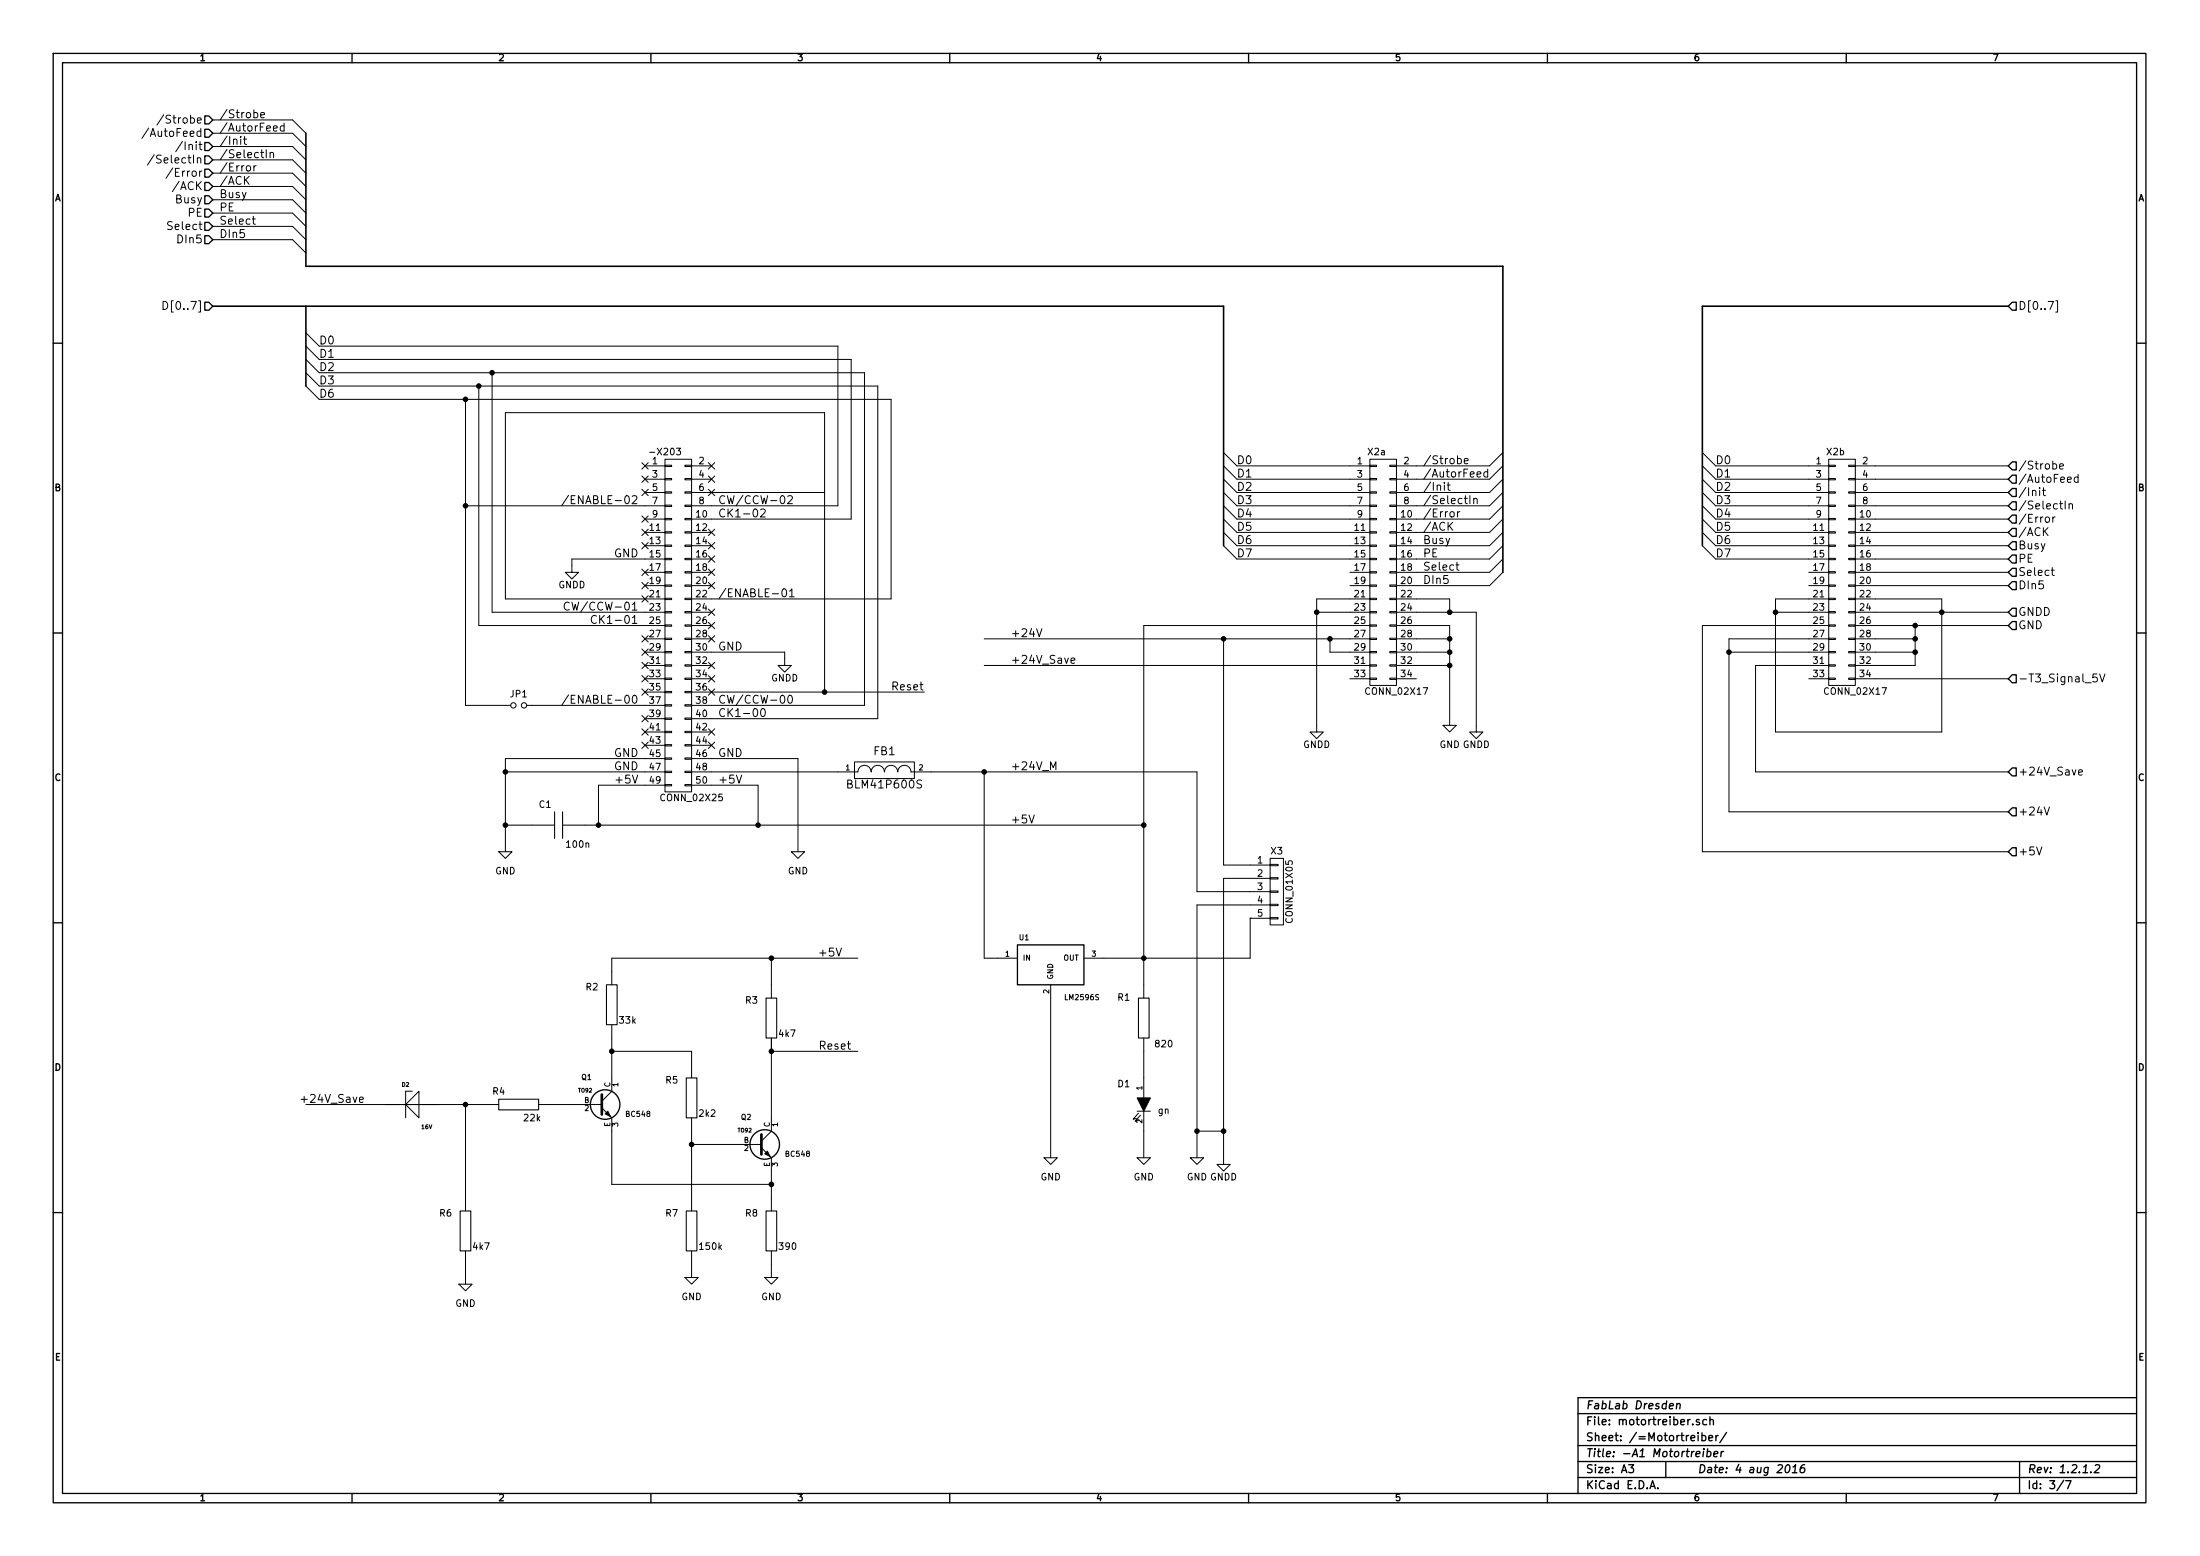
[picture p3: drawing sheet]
<svg xmlns="http://www.w3.org/2000/svg" width="420mm" height="297mm" viewBox="0 0 420 297" stroke-linecap="round" stroke-linejoin="round" font-family="sans-serif">
<g fill="none" stroke="#000" stroke-width=".25">
<path d="M10.2 10.2h399.6v276.7h-399.6zM11.9 12h396.2v273.1h-396.2zM67.2 10.2v1.8M124.3 10.2v1.8M181.4 10.2v1.8M238.5 10.2v1.8M295.5 10.2v1.8M352.6 10.2v1.8M39.1 22.1h.8l.7 .8-.7 .8h-.8zM39.1 34.8h.8l.7 .8-.7 .8h-.8zM39.1 37.4h.8l.7 .7-.7 .8h-.8zM39.1 39.9h.8l.7 .8-.7 .7h-.8z"/>
<path d="M39.1 24.7h.8l.7 .7-.7 .8h-.8zM39.1 32.3h.8l.7 .8-.7 .7h-.8zM39.1 27.2h.8l.7 .8-.7 .7h-.8zM39.1 29.8h.8l.7 .7-.7 .8h-.8zM39.1 57.7h.8l.7 .8-.7 .7h-.8zM39.1 42.5h.8l.7 .7-.7 .8h-.8zM39.1 45h.8l.7 .8-.7 .7h-.8zM384.3 57.7h.8v1.5h-.8l-.8-.7zM10.2 65.5h1.7M408.1 65.5h1.7M384.3 88.2h.8v1.5h-.8l-.8-.8zM384.3 90.7h.8v1.5h-.8l-.8-.7z"/>
<path d="M384.3 98.3h.8v1.6h-.8l-.8-.8zM384.3 93.3h.8v1.5h-.8l-.8-.8zM384.3 95.8h.8v1.5h-.8l-.8-.7zM384.3 118.7h.8v1.5h-.8l-.8-.8zM384.3 116.1h.8v1.5h-.8l-.8-.7zM384.3 100.9h.8v1.5h-.8l-.8-.8zM384.3 103.4h.8v1.5h-.8l-.8-.7zM384.3 106h.8v1.5h-.8l-.8-.8zM384.3 108.5h.8v1.5h-.8l-.8-.7zM384.3 111h.8v1.6h-.8l-.8-.8zM10.2 120.8h1.7M384.3 128.8h.8v1.5h-.8l-.8-.7z"/>
<path d="M408.1 120.8h1.7M384.3 154.2h.8v1.5h-.8l-.8-.7zM384.3 146.6h.8v1.5h-.8l-.8-.7zM10.2 176.2h1.7M384.3 161.8h.8v1.6h-.8l-.8-.8zM408.1 176.2h1.7M194.3 180.4h12.7v7.6h-12.7zM10.2 231.5h1.7M408.1 231.5h1.7M301.4 269.9h106.7M301.4 276h106.7M301.4 279h106.7"/>
<path d="M311 279.6h1l-.5 .6 .4 .2v.6l-.2 .1-.7-.1M318.1 279v3.1M318.8 268.4l.8-.1-.1-.3h-.6l-.1 .7 .2 .2h.4M320.2 268.1l.3-.2 .3 .1v.9M320.3 267.9l-.2 1M323.9 277.6l.8-.1-.1-.3h-.6l-.1 .7 .2 .2 .4-.1M324.3 273.5v.2M324.3 274v1M324.5 271.1l-.3-.1-.2 .2v.2l.5 .2v.3h-.5M325 274.1l.5-.1 .3 .3-.1 .6-.2 .1h-.5M325 273.5v1.5M325.3 277.1l-.1 1"/>
<path d="M325.4 276.6v.1M325.9 271.1l-.4-.1-.3 .3 .1 .6 .2 .1 .4-.1M326.1 277.2l.4-.1 .2 .1v.6l-.3 .3-.4-.1M326.1 276.6l-.1 1.5M326.3 274.5l.8-.1-.1-.3-.4-.1-.3 .3 .1 .7h.6M326.6 271.1a.36 .36 0 0 1 .6 .1v.8M326.6 270.5v1.5M327.3 277.6l.8-.1-.1-.3h-.6l-.1 .7 .2 .2 .4-.1M327.7 274v1M328.1 274l-.2 .1-.2 .2M328.8 277.1l-.2 1M329.2 277.1l-.3 .1-.2 .2"/>
<path d="M329.7 273.4l-1.3 2M341.2 279.8l.3-.2a.88 .88 0 0 1-.3 1.5l-.2-.1-.1-.4zM344.7 279.6l-.5 .1a1.18 1.18 0 0 0-.3 1.4h.4l.3-.1 .1-.5-.3-.3h-.3l-.3 .3M385.7 279v6.1M400.2 279.8l.5-.2 .3 .3-.1 .4-1 .8h1M408.1 266.8h-106.7v18.3M67.2 285.1v1.8M124.3 285.1v1.8M181.4 285.1v1.8M238.5 285.1v1.8M295.5 285.1v1.8M301.4 282.1h106.7"/>
<path d="M315.1 284.2l.5-1.5 .5 1.5M315.2 283.8h.8M316.6 284.1v.1M342.3 281.1h.9M342.4 280l.5-.4-.2 1.5M352.6 285.1v1.8M394.1 282.6l-1.3 2M394.5 282.7h1l-.6 1.5"/>
<circle cx="115.6" cy="210.9" r="2.82"/>
<circle cx="146" cy="218.5" r="2.82"/>
</g>
<g fill="none" stroke="#000" stroke-width=".19">
<path d="M28.4 24.4l-1.3 2M29.5 29.5l-1.3 2M31.3 21.9l-1.3 2M33 32.1l-1.3 1.9M34.8 27l-1.2 2M40.6 22.9h15.3l2.5 2.5M40.6 25.4h15.3l2.5 2.6M40.6 28h15.3l2.5 2.5M40.6 30.5h15.3l2.5 2.6M40.6 33.1h15.3l2.5 2.5M40.6 35.6h15.3l2.5 2.5M40.6 38.1h15.3l2.5 2.6"/>
<path d="M46 26v.2M46.5 26.6h.6M46.7 26v1.4l.4 .2M48.5 31.6v1.1M48.9 31.6l-.3 .1-.1 .2M49.8 22l.7-.1-.1-.3-.4-.1-.2 .2 .1 .7h.5M50.9 28.6v1.5M51.6 29.2h.1a.36 .36 0 0 1 .5 .1v.8M51.6 29.1v1M54.3 24.1l-.5-.1-.3 .3 .1 .6 .2 .1h.5M54.3 23.5v1.5M31.1 57.5a.77 .77 0 0 1 .9 .8 .77 .77 0 0 1-.9 .8z"/>
<path d="M40.6 40.7h15.3l2.5 2.5M40.6 43.2h15.3l2.5 2.6M40.6 45.8h15.3l2.5 2.5M48.2 41.8h.6M48.4 41.3v1.3l.4 .2M392.6 57.4h.4v2.2h-.4M58.4 73.7l2.6 2.5h109.2v38.1h-38.1M58.4 71.2l2.6 2.5h106.6v63.5h-35.5M58.4 68.6l2.6 2.6h104.1v63.5h-33M58.4 66.1l2.6 2.5h101.6v30.5h-30.5M58.4 63.5l2.6 2.6h99v30.5h-27.9M88.9 76.2v58.5h8.6"/>
<path d="M91.4 73.7v45.7h35.6M94 71.2v45.7h33M88.9 96.6h38.1M108.6 94.6l-1.3 1.9M122.6 98.5l1.2 1.2M122.6 90.9l1.2 1.2M122.6 88.3l1.2 1.2M122.6 93.4l1.2 1.2M123.2 88.9h3.8M123.2 91.5h3.8M123.2 94h3.8M123.2 99.1h3.8"/>
<path d="M123.8 88.3l-1.2 1.2M123.8 90.9l-1.2 1.2M123.8 93.4l-1.2 1.2M123.8 98.5l-1.2 1.2M124.1 86.3h.9M127 99h1.3v.2h-1.3zM127 96.4h1.3v.3h-1.3zM127 93.9h1.3v.2h-1.3zM127 91.3h1.3v.3h-1.3zM127 88.8h1.3v.3h-1.3zM127 87.7h5.1v63.5h-5.1zM129.2 85.6h.8l-.5 .4 .4 .2v.5l-.2 .1-.5-.1"/>
<path d="M130.8 99h1.3v.2h-1.3zM130.8 96.4h1.3v.3h-1.3zM130.8 93.9h1.3v.2h-1.3zM130.8 91.3h1.3v.3h-1.3zM130.8 88.8h1.3v.3h-1.3zM132.1 88.9h3.8M132.1 91.5h3.8M132.1 94h25.4M135.3 93.4l1.2 1.2M135.3 90.9l1.2 1.2M135.3 88.3l1.2 1.2M136.5 93.4l-1.2 1.2"/>
<path d="M136.5 90.9l-1.2 1.2M136.5 88.3l-1.2 1.2M145.3 97.3l.5-.1 .3 .1 .1 .3-1 1.1h1M150.4 94.8l.6-.2 .3 .2v.3l-.9 1.1h.9M233.7 86.4l2.5 2.5h25.4M233.7 88.9l2.5 2.6h25.4M233.7 91.5l2.5 2.5h25.4M233.7 94l2.5 2.6h25.4M233.7 96.6l2.5 2.5h25.4M233.7 99.1l2.5 2.5h25.4M261.6 99h1.3v.2h-1.3zM261.6 96.4h1.3v.3h-1.3z"/>
<path d="M261.6 93.9h1.3v.2h-1.3zM261.6 91.3h1.3v.3h-1.3zM261.6 88.8h1.3v.3h-1.3zM261.6 87.7h5.1v43.1h-5.1zM265.4 99h1.3v.2h-1.3zM265.4 96.4h1.3v.3h-1.3zM265.4 93.9h1.3v.2h-1.3zM265.4 91.3h1.3v.3h-1.3zM265.4 88.8h1.3v.3h-1.3zM275.8 92.1v.1M276.4 92.6h.6M276.6 92.1v1.3l.4 .2"/>
<path d="M278.4 97.7v1M278.8 97.7l-.3 .1-.1 .2M279.7 88l.7-.1-.1-.3-.4-.1-.2 .2v.8h.6M280.7 94.6v1.6M281.5 95.3v-.1a.36 .36 0 0 1 .6 .2v.8M281.5 95.1v1.1M284.1 90.1h-.4l-.3 .3 .1 .5 .2 .2 .4-.1M284.1 89.5v1.6M287 86.4l-2.5 2.5h-17.8M287 88.9l-2.5 2.6h-17.8M287 91.5l-2.5 2.5h-17.8M287 94l-2.5 2.6h-17.8"/>
<path d="M287 96.6l-2.5 2.5h-17.8M287 99.1l-2.5 2.5h-17.8M325.1 86.4l2.6 2.5h21.5M325.1 88.9l2.6 2.6h21.5M325.1 91.5l2.6 2.5h21.5M325.1 94l2.6 2.6h21.5M325.1 96.6l2.6 2.5h21.5M325.1 99.1l2.6 2.5h21.5M349.2 99h1.3v.2h-1.3zM349.2 96.4h1.3v.3h-1.3zM349.2 93.9h1.3v.2h-1.3zM349.2 91.3h1.3v.3h-1.3z"/>
<path d="M349.2 88.8h1.3v.3h-1.3zM349.2 87.7h5.1v43.1h-5.1zM353.1 99h1.2v.2h-1.2zM353.1 96.4h1.2v.3h-1.2zM353.1 93.9h1.2v.2h-1.2zM353.1 91.3h1.2v.3h-1.2zM353.1 88.8h1.2v.3h-1.2zM354.3 88.9h29.2M354.3 91.5h29.2M354.3 94h29.2M354.3 96.6h29.2M354.3 99.1h29.2"/>
<path d="M389.5 93.1v.2M390.1 93.6h.6M390.3 93.1v1.3l.4 .2M392 98.7v1M392.5 98.7l-.3 .1-.2 .2M393.3 89l.8-.1-.1-.3-.4-.1-.3 .3 .1 .7h.6M394.4 95.6v1.6M395.1 96.3l.1-.1a.36 .36 0 0 1 .6 .2v.8M395.1 96.2v1M396.9 91.1h-.5l-.3 .3 .1 .6 .2 .1 .5-.1M396.9 90.6v1.5M108.7 115.1a.71 .71 0 0 0-.9 .2 .71 .71 0 0 0 .1 1l.4 .2 .4-.2"/>
<path d="M113.9 117.6a.71 .71 0 0 0-.9 .3 .71 .71 0 0 0 .1 .9l.3 .2 .5-.1M122.6 113.7l1.2 1.2M122.6 108.6l1.2 1.3M122.6 111.2l1.2 1.2M122.6 101l1.2 1.2M122.6 103.6l1.2 1.2M123.2 111.8h3.8M123.2 101.6h3.8M123.2 104.2h3.8M123.2 109.3h3.8M123.8 108.6l-1.2 1.3M123.8 111.2l-1.2 1.2"/>
<path d="M123.8 113.7l-1.2 1.2M123.8 103.6l-1.2 1.2M123.8 101l-1.2 1.2M127 119.3h1.3v.2h-1.3zM127 116.7h1.3v.3h-1.3zM127 114.2h1.3v.3h-1.3zM127 111.7h1.3v.2h-1.3zM127 109.1h1.3v.3h-1.3zM127 106.6h1.3v.2h-1.3zM127 104h1.3v.3h-1.3zM127 101.5h1.3v.3h-1.3zM127 106.7h-17.8v2.6h1.3l-1.3 1.2-1.3-1.2h1.3"/>
<path d="M127 114.3h-30.5v-35.5h61v53.3M130.8 119.3h1.3v.2h-1.3zM130.8 116.7h1.3v.3h-1.3zM130.8 114.2h1.3v.3h-1.3zM130.8 111.7h1.3v.2h-1.3zM130.8 109.1h1.3v.3h-1.3zM130.8 106.6h1.3v.2h-1.3zM130.8 104h1.3v.3h-1.3zM130.8 101.5h1.3v.3h-1.3zM132.1 111.8h3.8M132.1 101.6h3.8M132.1 104.2h3.8"/>
<path d="M132.1 116.9h3.8M132.1 106.7h3.8M132.1 119.4h3.8M132.1 109.3h3.8M135.3 118.8l1.2 1.2M135.3 116.3l1.2 1.2M135.3 111.2l1.2 1.2M135.3 108.6l1.2 1.3M135.3 106.1l1.2 1.2M135.3 103.6l1.2 1.2M135.3 101l1.2 1.2M136.5 118.8l-1.2 1.2"/>
<path d="M136.5 111.2l-1.2 1.2M136.5 108.6l-1.2 1.3M136.5 116.3l-1.2 1.2M136.5 106.1l-1.2 1.2M136.5 101l-1.2 1.2M136.5 103.6l-1.2 1.2M149.5 112.6l.2-.2a.81 .81 0 0 1 .5 .8 .81 .81 0 0 1-.5 .7l-.2-.1-.2-.5zM150.8 112.8l.4-.4v1.5M150.8 113.9h.9M233.7 101.6l2.5 2.6h25.4M233.7 104.2l2.5 2.5h25.4M251.5 116.9h10.1"/>
<path d="M257.8 111.8h3.8M257.8 109.3h3.8M261.6 119.3h1.3v.2h-1.3zM261.6 116.7h1.3v.3h-1.3zM261.6 114.2h1.3v.3h-1.3zM261.6 111.7h1.3v.2h-1.3zM261.6 109.1h1.3v.3h-1.3zM261.6 106.6h1.3v.2h-1.3zM261.6 104h1.3v.3h-1.3zM261.6 101.5h1.3v.3h-1.3zM261.6 114.3h-10.1v25.4h1.2l-1.2 1.3-1.3-1.3h1.3M261.6 119.4h-43.2v71.1"/>
<path d="M265.4 119.3h1.3v.2h-1.3zM265.4 116.7h1.3v.3h-1.3zM265.4 114.2h1.3v.3h-1.3zM265.4 111.7h1.3v.2h-1.3zM265.4 109.1h1.3v.3h-1.3zM265.4 106.6h1.3v.2h-1.3zM265.4 104h1.3v.3h-1.3zM265.4 101.5h1.3v.3h-1.3zM266.7 116.9h15.2v22.8h1.3l-1.3 1.3-1.2-1.3h1.2M266.7 114.3h10.2v2.6M266.7 119.4h10.2v19.1M278.1 107.8h.5"/>
<path d="M278.3 107.3v1.3l.3 .3M287 109.3l-2.5 2.5h-17.8M287 101.6l-2.5 2.6h-17.8M287 104.2l-2.5 2.5h-17.8M287 106.7l-2.5 2.6h-17.8M325.1 101.6l2.6 2.6h21.5M325.1 104.2l2.6 2.5h21.5M339.1 116.9h10.1M345.4 111.8h3.8M345.4 109.3h3.8M349.2 119.3h1.3v.2h-1.3zM349.2 116.7h1.3v.3h-1.3z"/>
<path d="M349.2 114.2h1.3v.3h-1.3zM349.2 111.7h1.3v.2h-1.3zM349.2 109.1h1.3v.3h-1.3zM349.2 106.6h1.3v.2h-1.3zM349.2 104h1.3v.3h-1.3zM349.2 101.5h1.3v.3h-1.3zM349.2 114.3h-10.1v25.4h31.7v-25.4h-16.5M349.2 119.4h-24.1v43.2h58.4M353.1 119.3h1.2v.2h-1.2zM353.1 116.7h1.2v.3h-1.2zM353.1 114.2h1.2v.3h-1.2zM353.1 111.7h1.2v.2h-1.2z"/>
<path d="M353.1 109.1h1.2v.3h-1.2zM353.1 106.6h1.2v.2h-1.2zM353.1 104h1.2v.3h-1.2zM353.1 101.5h1.2v.3h-1.2zM354.3 111.8h29.2M354.3 101.6h29.2M354.3 104.2h29.2M354.3 116.9h29.2M354.3 106.7h29.2M354.3 119.4h29.2M354.3 109.3h29.2M365.8 119.4v7.6h-11.5"/>
<path d="M391.7 108.9h.6M391.9 108.3v1.4l.4 .2M100.6 134.7h26.4M108.6 132.7l-1.3 1.9M122.6 129l1.2 1.2M122.6 139.1l1.2 1.2M122.6 136.6l1.2 1.2M122.6 131.5l1.2 1.2M122.6 126.4l1.2 1.2M122.6 123.9l1.2 1.2M122.6 121.3l1.2 1.3M123.2 124.5h3.8"/>
<path d="M123.2 137.2h3.8M123.2 127h3.8M123.2 139.7h3.8M123.2 129.6h3.8M123.2 132.1h3.8M123.2 122h3.8M123.8 139.1l-1.2 1.2M123.8 136.6l-1.2 1.2M123.8 131.5l-1.2 1.2M123.8 129l-1.2 1.2M123.8 126.4l-1.2 1.2M123.8 123.9l-1.2 1.2"/>
<path d="M123.8 121.3l-1.2 1.3M127 139.6h1.3v.3h-1.3zM127 137.1h1.3v.2h-1.3zM127 134.5h1.3v.3h-1.3zM127 132h1.3v.2h-1.3zM127 129.4h1.3v.3h-1.3zM127 126.9h1.3v.3h-1.3zM127 124.4h1.3v.2h-1.3zM127 121.8h1.3v.3h-1.3zM130.8 139.6h1.3v.3h-1.3zM130.8 137.1h1.3v.2h-1.3zM130.8 134.5h1.3v.3h-1.3z"/>
<path d="M130.8 132h1.3v.2h-1.3zM130.8 129.4h1.3v.3h-1.3zM130.8 126.9h1.3v.3h-1.3zM130.8 124.4h1.3v.2h-1.3zM130.8 121.8h1.3v.3h-1.3zM132.1 124.5h17.8v2.5h1.2l-1.2 1.3-1.3-1.3h1.3M132.1 127h3.8M132.1 139.7h3.8M132.1 129.6h3.8M132.1 132.1h44.4M132.1 122h3.8M135.3 139.1l1.2 1.2"/>
<path d="M135.3 131.5l1.2 1.2M135.3 129l1.2 1.2M135.3 126.4l1.2 1.2M135.3 121.3l1.2 1.3M136.5 139.1l-1.2 1.2M136.5 129l-1.2 1.2M136.5 126.4l-1.2 1.2M136.5 131.5l-1.2 1.2M136.5 121.3l-1.2 1.3M145.4 135.4l.2-.1a.81 .81 0 0 1 .6 .7 .81 .81 0 0 1-.6 .8l-.2-.1-.1-.5zM150.6 132.9l.2-.2a.81 .81 0 0 1 .6 .8 .81 .81 0 0 1-.6 .8l-.2-.2-.2-.4zM188 127h73.6"/>
<path d="M188 122h73.6M198 120l.5 1.6 .5-1.6M204.5 126.1l.8-.1-.1-.3-.4-.1-.3 .2 .1 .8h.6M233.7 122v43.1h8.9M254 122v2.5h7.6M257.8 129.6h3.8M261.6 129.4h1.3v.3h-1.3zM261.6 126.9h1.3v.3h-1.3zM261.6 124.4h1.3v.2h-1.3zM261.6 121.8h1.3v.3h-1.3zM265.4 129.4h1.3v.3h-1.3zM265.4 126.9h1.3v.3h-1.3z"/>
<path d="M265.4 124.4h1.3v.2h-1.3zM265.4 121.8h1.3v.3h-1.3zM266.7 124.5h10.2M266.7 127h10.2M266.7 129.6h3.8M266.7 122h10.2M275.6 138.5h2.5l-1.2 1.2zM330.2 124.5h19M345.4 129.6h3.8M349.2 129.4h1.3v.3h-1.3zM349.2 126.9h1.3v.3h-1.3zM349.2 124.4h1.3v.2h-1.3z"/>
<path d="M349.2 121.8h1.3v.3h-1.3zM349.2 127h-13.9v20.4h48.2M349.2 122h-19v33h53.3M353.1 129.4h1.2v.3h-1.2zM353.1 126.9h1.2v.3h-1.2zM353.1 124.4h1.2v.2h-1.2zM353.1 121.8h1.2v.3h-1.2zM354.3 124.5h11.5M354.3 129.6h29.2M354.3 122h11.5M400.5 128.7h-.8v.7l.2-.2 .5 .1 .2 .3-.1 .5-.2 .1-.6-.1M401 128.7l.5 1.5 .5-1.5"/>
<path d="M96.5 147.4h30.5M96.5 157.5h9.4M107.4 157.5h111M122.6 141.7l1.2 1.2M123.2 142.3h3.8M123.8 141.7l-1.2 1.2M127 149.8h1.3v.2h-1.3zM127 147.2h1.3v.3h-1.3zM127 144.7h1.3v.2h-1.3zM127 142.1h1.3v.3h-1.3zM127 149.9h-12.7v7.6M127 144.8h-30.5v17.8"/>
<path d="M130.8 149.8h1.3v.2h-1.3zM130.8 147.2h1.3v.3h-1.3zM130.8 144.7h1.3v.2h-1.3zM130.8 142.1h1.3v.3h-1.3zM132.1 149.9h12.7v7.6M132.1 142.3h3.8M132.1 144.8h20.3v17.8M132.1 147.4h31.7M135.3 141.7l1.2 1.2M136.5 141.7l-1.2 1.2M163.2 145.5h11.4v3.1h-11.4zM163.9 147.4a1.26 1.26 0 0 1 1.2-1.3 1.26 1.26 0 0 1 1.3 1.3 1.27 1.27 0 0 1 1.2-1.3 1.27 1.27 0 0 1 1.3 1.3 1.27 1.27 0 0 1 1.3-1.3 1.27 1.27 0 0 1 1.2 1.3 1.27 1.27 0 0 1 1.3-1.3 1.27 1.27 0 0 1 1.3 1.3h54.6v22.8h14"/>
<path d="M176 149a.62 .62 0 0 0-.8 .1v.4l.7 .3 .1 .4-.3 .2h-.6M188 147.4v35.5h6.3M200.6 147v-1.6l.5 1.1 .6-1.1v1.6M390.4 154.1l.5 1.5 .5-1.5M397 147.5l.7-.2-.1-.3h-.4l-.2 .2 .1 .7h.5M95.2 162.6h2.6l-1.3 1.3zM151.1 162.6h2.6l-1.3 1.3zM238.8 175.3h.1M238.8 175.3v7.6h-31.8M238.8 175.3h3.8M242.6 175.2h1.5v.2h-1.5zM242.6 172.6h1.5v.3h-1.5z"/>
<path d="M242.6 170.1h1.5v.2h-1.5zM242.6 167.5h1.5v.3h-1.5zM242.6 165h1.5v.3h-1.5zM242.6 163.9h2.5v12.7h-2.5zM242.6 167.7h-8.9v54.6h1.2l-1.2 1.3-1.3-1.3h1.3M242.6 172.8h-14v48.2M116.8 195.6v12.7l-1.9 1.9M147.3 198.2v17.7l-1.9 1.9M147.3 182.9v7.6M163.8 182.9h-47v5.1M200.7 188v33M218.4 198.2v11.4"/>
<path d="M58.4 210.9h36.8M68.7 209.9l.7-.1-.1-.3-.4-.1-.2 .3v.7h.6M77.5 210.9h2.5M77.5 210.9l2.5-2.6v5.1zM78.7 208.3h-1.2v5.1M88.9 210.9v20.3M102.9 210.9h12M114.9 211.5l1.9 1.9v12.7h30.5M116.8 200.7h15.3v5.1M132.1 218.5h13.3M132.1 213.4v17.8M145.4 219.1l1.9 1.9v10.2"/>
<path d="M147.3 200.7h16.5M217.2 212.1h2.5M217.4 212.5l-1 1.2 .6-.2M217.8 212.9l-1 1.1 .6-.1M218.4 212.1v8.9M228.6 215.9h5.1M88.9 238.8v6.3M132.1 238.8v5.1M147.3 238.8v5.1M199.4 221h2.5l-1.2 1.3zM217.2 221h2.5l-1.3 1.3zM227.3 221h2.6l-1.3 1.3z"/>
<path d="M87.6 245.1h2.6l-1.3 1.3zM130.8 243.9h2.5l-1.2 1.2zM146 243.9h2.6l-1.3 1.2z"/>
<circle cx="98" cy="134.7" r=".51"/>
<circle cx="100.1" cy="134.7" r=".51"/>
</g>
<path d="M105.9 155v5.1M107.4 155v5.1M115.8 188h2.1v7.6h-2.1zM146.3 190.5h2v7.7h-2zM217.4 190.5h2.1v7.7h-2.1zM95.2 209.8h7.7v2.1h-7.7zM131.1 205.8h2v7.6h-2zM87.9 231.2h2v7.6h-2zM131.1 231.2h2v7.6h-2zM146.3 231.2h2v7.6h-2z" fill="none" stroke="#000" stroke-width=".2"/>
<path d="M115.6 212.6l.5-.5 .5 1zM217.2 209.6h2.5l-1.3 2.5zM146 220.3l.6-.6 .5 1.1z" fill="#000" stroke="#000" stroke-width=".19"/>
<path d="M114.9 209v3.8M145.4 216.6v3.8" fill="none" stroke="#000" stroke-width=".51"/>
<path d="M58.4 25.4v25.4h228.6v58.5M40.6 58.5h193.1v45.7M58.4 58.5v15.2M383.5 58.5h-58.4v45.7" fill="none" stroke="#000" stroke-width=".3"/>
<g fill="#000" stroke="#000" stroke-width=".25">
<circle cx="88.9" cy="76.2" r=".41"/>
<circle cx="91.4" cy="73.7" r=".41"/>
<circle cx="94" cy="71.2" r=".41"/>
<circle cx="88.9" cy="96.6" r=".41"/>
<circle cx="251.5" cy="116.9" r=".41"/>
<circle cx="276.9" cy="116.9" r=".41"/>
<circle cx="339.1" cy="116.9" r=".41"/>
<circle cx="365.8" cy="119.4" r=".41"/>
<circle cx="370.8" cy="116.9" r=".41"/>
<circle cx="157.5" cy="132.1" r=".41"/>
<circle cx="233.7" cy="122" r=".41"/>
<circle cx="254" cy="122" r=".41"/>
<circle cx="276.9" cy="122" r=".41"/>
<circle cx="276.9" cy="127" r=".41"/>
<circle cx="276.9" cy="124.5" r=".41"/>
<circle cx="330.2" cy="124.5" r=".41"/>
<circle cx="365.8" cy="122" r=".41"/>
<circle cx="365.8" cy="124.5" r=".41"/>
<circle cx="96.5" cy="157.5" r=".41"/>
<circle cx="96.5" cy="147.4" r=".41"/>
<circle cx="114.3" cy="157.5" r=".41"/>
<circle cx="144.8" cy="157.5" r=".41"/>
<circle cx="188" cy="147.4" r=".41"/>
<circle cx="218.4" cy="157.5" r=".41"/>
<circle cx="147.3" cy="182.9" r=".41"/>
<circle cx="218.4" cy="182.9" r=".41"/>
<circle cx="88.9" cy="210.9" r=".41"/>
<circle cx="116.8" cy="200.7" r=".41"/>
<circle cx="132.1" cy="218.5" r=".41"/>
<circle cx="147.3" cy="200.7" r=".41"/>
<circle cx="228.6" cy="215.9" r=".41"/>
<circle cx="233.7" cy="215.9" r=".41"/>
<circle cx="147.3" cy="226.1" r=".41"/>
</g>
<g font-size="2.1">
<text x="31.4" y="23.7">/Strobe</text>
<text x="41.9" y="22.6">/Strobe</text>
<text x="28.3" y="26.2">/AutoFeed</text>
<text x="34.9" y="28.7">/Init</text>
<text x="41.9" y="25.2">/AutorFeed</text>
<text x="41.9" y="27.7">/Init</text>
<text x="30" y="31.3">/SelectIn</text>
<text x="32.9" y="33.8">/Error</text>
<text x="41.9" y="30.3">/SelectIn</text>
<text x="41.9" y="32.8">/Error</text>
<text x="41.9" y="35.3">/ACK</text>
<text x="33.5" y="36.4">/ACK</text>
<text x="33.5" y="38.9">Busy</text>
<text x="35.9" y="41.4">PE</text>
<text x="41.9" y="37.9">Busy</text>
<text x="41.9" y="40.4">PE</text>
<text x="32.5" y="44">Select</text>
<text x="34.1" y="46.5">DIn5</text>
<text x="41.9" y="43">Select</text>
<text x="41.9" y="45.5">DIn5</text>
<text x="32.2" y="59.2">D[0..7]</text>
<text x="385.5" y="59.2">D[0..7]</text>
<text x="61" y="65.8">D0</text>
<text x="61" y="68.4">D1</text>
<text x="61" y="70.9">D2</text>
<text x="61" y="73.4">D3</text>
<text x="61" y="76">D6</text>
<text x="236.2" y="88.7">D0</text>
<text x="271.8" y="88.7">/Strobe</text>
<text x="327.7" y="88.7">D0</text>
<text x="385.5" y="89.7">/Strobe</text>
<text x="236.2" y="91.2">D1</text>
<text x="236.2" y="93.8">D2</text>
<text x="271.8" y="91.2">/AutorFeed</text>
<text x="271.8" y="93.8">/Init</text>
<text x="327.7" y="91.2">D1</text>
<text x="327.7" y="93.8">D2</text>
<text x="385.5" y="92.2">/AutoFeed</text>
<text x="385.5" y="94.8">/Init</text>
<text x="109.5" y="96.3">/ENABLE-02</text>
<text x="137.2" y="96.3">CW/CCW-02</text>
<text x="137.2" y="98.8">CK1-02</text>
<text x="236.2" y="96.3">D3</text>
<text x="236.2" y="98.8">D4</text>
<text x="236.2" y="101.4">D5</text>
<text x="271.8" y="96.3">/SelectIn</text>
<text x="271.8" y="98.8">/Error</text>
<text x="271.8" y="101.4">/ACK</text>
<text x="327.7" y="96.3">D3</text>
<text x="327.7" y="98.8">D4</text>
<text x="327.7" y="101.4">D5</text>
<text x="385.5" y="99.9">/Error</text>
<text x="385.5" y="97.3">/SelectIn</text>
<text x="117.2" y="106.5">GND</text>
<text x="236.2" y="103.9">D6</text>
<text x="236.2" y="106.5">D7</text>
<text x="271.8" y="103.9">Busy</text>
<text x="271.8" y="106.5">PE</text>
<text x="327.7" y="103.9">D6</text>
<text x="327.7" y="106.5">D7</text>
<text x="385.5" y="102.4">/ACK</text>
<text x="385.5" y="104.9">Busy</text>
<text x="385.5" y="107.5">PE</text>
<text x="271.8" y="109">Select</text>
<text x="271.8" y="111.5">DIn5</text>
<text x="385.5" y="110">Select</text>
<text x="385.5" y="112.6">DIn5</text>
<text x="109.7" y="116.6">CW/CCW-01</text>
<text x="114.6" y="119.2">CK1-01</text>
<text x="137.2" y="114.1">/ENABLE-01</text>
<text x="385.5" y="117.6">GNDD</text>
<text x="137.2" y="124.2">GND</text>
<text x="193" y="121.7">+24V</text>
<text x="385.5" y="120.2">GND</text>
<text x="170.2" y="131.9">Reset</text>
<text x="193" y="126.8">+24V_Save</text>
<text x="385.5" y="130.3">-T3_Signal_5V</text>
<text x="109.5" y="134.4">/ENABLE-00</text>
<text x="137.2" y="134.4">CW/CCW-00</text>
<text x="137.2" y="136.9">CK1-00</text>
<text x="117.2" y="147.1">GND</text>
<text x="117.2" y="144.6">GND</text>
<text x="118.1" y="149.6">+5V</text>
<text x="137.2" y="144.6">GND</text>
<text x="137.2" y="149.6">+5V</text>
<text x="166.9" y="144.2">FB1</text>
<text x="193" y="147.1">+24V_M</text>
<text x="385.5" y="148.1">+24V_Save</text>
<text x="162.3" y="150.6">BLM41P600S</text>
<text x="385.5" y="155.7">+24V</text>
<text x="193" y="157.3">+5V</text>
<text x="385.5" y="163.4">+5V</text>
<text x="156.2" y="182.7">+5V</text>
<text x="156.8" y="200.4">Reset</text>
<text x="57.1" y="210.6">+24V_Save</text>
<text x="302.9" y="269.1">FabLab Dresden</text>
<text x="302.9" y="272.1">File: motortreiber.sch</text>
<text x="302.9" y="275.2">Sheet: /=Motortreiber/</text>
<text x="302.9" y="281.3">Size: A3</text>
<text x="302.9" y="278.2">Title: -A1 Motortreiber</text>
<text x="324.2" y="281.3">Date: 4 aug 2016</text>
<text x="387.2" y="281.3">Rev: 1.2.1.2</text>
<text x="302.9" y="284.3">KiCad E.D.A.</text>
<text x="387.2" y="284.3">Id: 3/7</text>
</g>
<g font-size="1.8">
<text x="38.2" y="11.7">1</text>
<text x="95.3" y="11.7">2</text>
<text x="152.4" y="11.7">3</text>
<text x="209.4" y="11.7">4</text>
<text x="266.5" y="11.7">5</text>
<text x="323.6" y="11.7">6</text>
<text x="380.7" y="11.7">7</text>
<text x="10.4" y="38.5">A</text>
<text x="408.3" y="38.5">A</text>
<text x="124.6" y="88.7">1</text>
<text x="124.6" y="87">-X203</text>
<text x="133.5" y="88.7">2</text>
<text x="259.2" y="88.7">1</text>
<text x="261.3" y="87">X2a</text>
<text x="268.1" y="88.7">2</text>
<text x="346.9" y="88.7">1</text>
<text x="348.9" y="87">X2b</text>
<text x="355.8" y="88.7">2</text>
<text x="10.4" y="93.8">B</text>
<text x="124.6" y="91.2">3</text>
<text x="124.6" y="93.8">5</text>
<text x="133.5" y="91.2">4</text>
<text x="133.5" y="93.8">6</text>
<text x="259.2" y="91.2">3</text>
<text x="259.2" y="93.8">5</text>
<text x="268.1" y="91.2">4</text>
<text x="268.1" y="93.8">6</text>
<text x="346.9" y="91.2">3</text>
<text x="346.9" y="93.8">5</text>
<text x="355.8" y="91.2">4</text>
<text x="355.8" y="93.8">6</text>
<text x="408.3" y="93.8">B</text>
<text x="124.1" y="101.4">11</text>
<text x="124.6" y="96.3">7</text>
<text x="124.6" y="98.8">9</text>
<text x="133" y="98.8">10</text>
<text x="133" y="101.4">12</text>
<text x="133.5" y="96.3">8</text>
<text x="258.7" y="101.4">11</text>
<text x="259.2" y="96.3">7</text>
<text x="259.2" y="98.8">9</text>
<text x="267.6" y="98.8">10</text>
<text x="267.6" y="101.4">12</text>
<text x="268.1" y="96.3">8</text>
<text x="346.4" y="101.4">11</text>
<text x="346.9" y="96.3">7</text>
<text x="346.9" y="98.8">9</text>
<text x="355.3" y="98.8">10</text>
<text x="355.3" y="101.4">12</text>
<text x="355.8" y="96.3">8</text>
<text x="124.1" y="103.9">13</text>
<text x="124.1" y="106.5">15</text>
<text x="133" y="103.9">14</text>
<text x="133" y="106.5">16</text>
<text x="258.7" y="103.9">13</text>
<text x="258.7" y="106.5">15</text>
<text x="267.6" y="103.9">14</text>
<text x="267.6" y="106.5">16</text>
<text x="346.4" y="103.9">13</text>
<text x="346.4" y="106.5">15</text>
<text x="355.3" y="103.9">14</text>
<text x="355.3" y="106.5">16</text>
<text x="106.6" y="112.4">GNDD</text>
<text x="124.1" y="109">17</text>
<text x="124.1" y="111.5">19</text>
<text x="133" y="111.5">20</text>
<text x="133" y="109">18</text>
<text x="258.7" y="109">17</text>
<text x="258.7" y="111.5">19</text>
<text x="267.6" y="111.5">20</text>
<text x="267.6" y="109">18</text>
<text x="346.4" y="109">17</text>
<text x="346.4" y="111.5">19</text>
<text x="355.3" y="111.5">20</text>
<text x="355.3" y="109">18</text>
<text x="124.1" y="114.1">21</text>
<text x="124.1" y="116.6">23</text>
<text x="124.1" y="119.2">25</text>
<text x="133" y="114.1">22</text>
<text x="133" y="116.6">24</text>
<text x="133" y="119.2">26</text>
<text x="258.7" y="114.1">21</text>
<text x="258.7" y="116.6">23</text>
<text x="258.7" y="119.2">25</text>
<text x="267.6" y="114.1">22</text>
<text x="267.6" y="116.6">24</text>
<text x="267.6" y="119.2">26</text>
<text x="346.4" y="114.1">21</text>
<text x="346.4" y="116.6">23</text>
<text x="346.4" y="119.2">25</text>
<text x="355.3" y="114.1">22</text>
<text x="355.3" y="116.6">24</text>
<text x="355.3" y="119.2">26</text>
<text x="124.1" y="121.7">27</text>
<text x="124.1" y="124.2">29</text>
<text x="133" y="124.2">30</text>
<text x="133" y="121.7">28</text>
<text x="258.7" y="121.7">27</text>
<text x="258.7" y="124.2">29</text>
<text x="267.6" y="124.2">30</text>
<text x="267.6" y="121.7">28</text>
<text x="346.4" y="121.7">27</text>
<text x="346.4" y="124.2">29</text>
<text x="355.3" y="124.2">30</text>
<text x="355.3" y="121.7">28</text>
<text x="124.1" y="126.8">31</text>
<text x="124.1" y="129.3">33</text>
<text x="124.1" y="131.9">35</text>
<text x="133" y="126.8">32</text>
<text x="133" y="129.3">34</text>
<text x="133" y="131.9">36</text>
<text x="147.3" y="130.1">GNDD</text>
<text x="258.7" y="126.8">31</text>
<text x="258.7" y="129.3">33</text>
<text x="267.6" y="126.8">32</text>
<text x="267.6" y="129.3">34</text>
<text x="346.4" y="126.8">31</text>
<text x="346.4" y="129.3">33</text>
<text x="355.3" y="126.8">32</text>
<text x="355.3" y="129.3">34</text>
<text x="97.5" y="133.2">JP1</text>
<text x="124.1" y="134.4">37</text>
<text x="124.1" y="136.9">39</text>
<text x="133" y="136.9">40</text>
<text x="133" y="134.4">38</text>
<text x="261.1" y="132.7">CONN_02X17</text>
<text x="348.7" y="132.7">CONN_02X17</text>
<text x="124.1" y="139.5">41</text>
<text x="124.1" y="142">43</text>
<text x="133" y="139.5">42</text>
<text x="133" y="142">44</text>
<text x="248.9" y="142.8">GNDD</text>
<text x="274.9" y="142.8">GND GNDD</text>
<text x="10.4" y="149.1">C</text>
<text x="124.1" y="144.6">45</text>
<text x="124.1" y="147.1">47</text>
<text x="124.1" y="149.6">49</text>
<text x="133" y="149.6">50</text>
<text x="133" y="144.6">46</text>
<text x="133" y="147.1">48</text>
<text x="408.3" y="149.1">C</text>
<text x="103" y="154.3">C1</text>
<text x="126.4" y="153">CONN_02X25</text>
<text x="108.3" y="161.9">100n</text>
<text x="94.6" y="167">GND</text>
<text x="150.4" y="167">GND</text>
<text x="240.2" y="164.9">1</text>
<text x="240.2" y="167.4">2</text>
<text x="242.8" y="163.2">X3</text>
<text x="240.2" y="170">3</text>
<text x="240.2" y="172.5">4</text>
<text x="240.2" y="175">5</text>
<text x="246.9" y="175.9" transform="rotate(-90 246.9 175.9)">CONN_01X05</text>
<text x="111.9" y="189.1">R2</text>
<text x="142.4" y="191.7">R3</text>
<text x="213.5" y="191.1">R1</text>
<text x="118.4" y="195.5">33k</text>
<text x="148.8" y="198">4k7</text>
<text x="220.8" y="200">820</text>
<text x="10.4" y="204.5">D</text>
<text x="94.1" y="209">R4</text>
<text x="127.2" y="206.9">R5</text>
<text x="213.5" y="207.6">D1</text>
<text x="408.3" y="204.5">D</text>
<text x="100.1" y="214.1">22k</text>
<text x="133.6" y="213.2">2k2</text>
<text x="221.2" y="212.7">gn</text>
<text x="198.7" y="225.4">GND</text>
<text x="216.5" y="225.4">GND</text>
<text x="226.6" y="225.4">GND GNDD</text>
<text x="84" y="232.3">R6</text>
<text x="127.2" y="232.3">R7</text>
<text x="142.4" y="232.3">R8</text>
<text x="90.4" y="238.6">4k7</text>
<text x="133.7" y="238.6">150k</text>
<text x="148.9" y="238.6">390</text>
<text x="86.9" y="249.5">GND</text>
<text x="130.1" y="248.2">GND</text>
<text x="145.4" y="248.2">GND</text>
<text x="10.5" y="259.8">E</text>
<text x="408.4" y="259.8">E</text>
<text x="38.2" y="286.6">1</text>
<text x="95.3" y="286.6">2</text>
<text x="152.4" y="286.6">3</text>
<text x="209.4" y="286.6">4</text>
<text x="266.5" y="286.6">5</text>
<text x="323.6" y="286.6">6</text>
<text x="380.7" y="286.6">7</text>
</g>
<g font-size="1.4">
<text x="161.5" y="147.1">1</text>
<text x="175.5" y="147.1">2</text>
<text x="194.7" y="179.5">U1</text>
<text x="192" y="182.7">1</text>
<text x="195.3" y="183.4">IN</text>
<text x="203" y="183.4">OUT</text>
<text x="208.5" y="182.7">3</text>
<text x="200.4" y="189.6" transform="rotate(-90 200.4 189.6)">2</text>
<text x="201.2" y="187" transform="rotate(-90 201.2 187)">GND</text>
<text x="203.5" y="191">LM2596S</text>
<text x="111.1" y="206.2">Q1</text>
<text x="116.6" y="207.6" transform="rotate(-90 116.6 207.6)">C</text>
<text x="118.1" y="207.4" transform="rotate(-90 118.1 207.4)">1</text>
<text x="218.2" y="208.1" transform="rotate(-90 218.2 208.1)">1</text>
<text x="111.6" y="210.6">B</text>
<text x="111.7" y="212.1">2</text>
<text x="116.6" y="215.1" transform="rotate(-90 116.6 215.1)">E</text>
<text x="118.1" y="215" transform="rotate(-90 118.1 215)">3</text>
<text x="119.7" y="213.2">BC548</text>
<text x="141.6" y="213.8">Q2</text>
<text x="147.1" y="215.2" transform="rotate(-90 147.1 215.2)">C</text>
<text x="148.6" y="215" transform="rotate(-90 148.6 215)">1</text>
<text x="218.2" y="214.4" transform="rotate(-90 218.2 214.4)">2</text>
<text x="142" y="218.2">B</text>
<text x="142.2" y="219.7">2</text>
<text x="150.1" y="220.9">BC548</text>
<text x="147.1" y="222.7" transform="rotate(-90 147.1 222.7)">E</text>
<text x="148.6" y="222.7" transform="rotate(-90 148.6 222.7)">3</text>
</g>
<g font-size="1.1">
<text x="76.8" y="207.5">D2</text>
<text x="80.5" y="215.6">16V</text>
</g>
<g font-size="1">
<text x="110.5" y="208.6">TO92</text>
<text x="141" y="216.2">TO92</text>
</g>
</svg>
